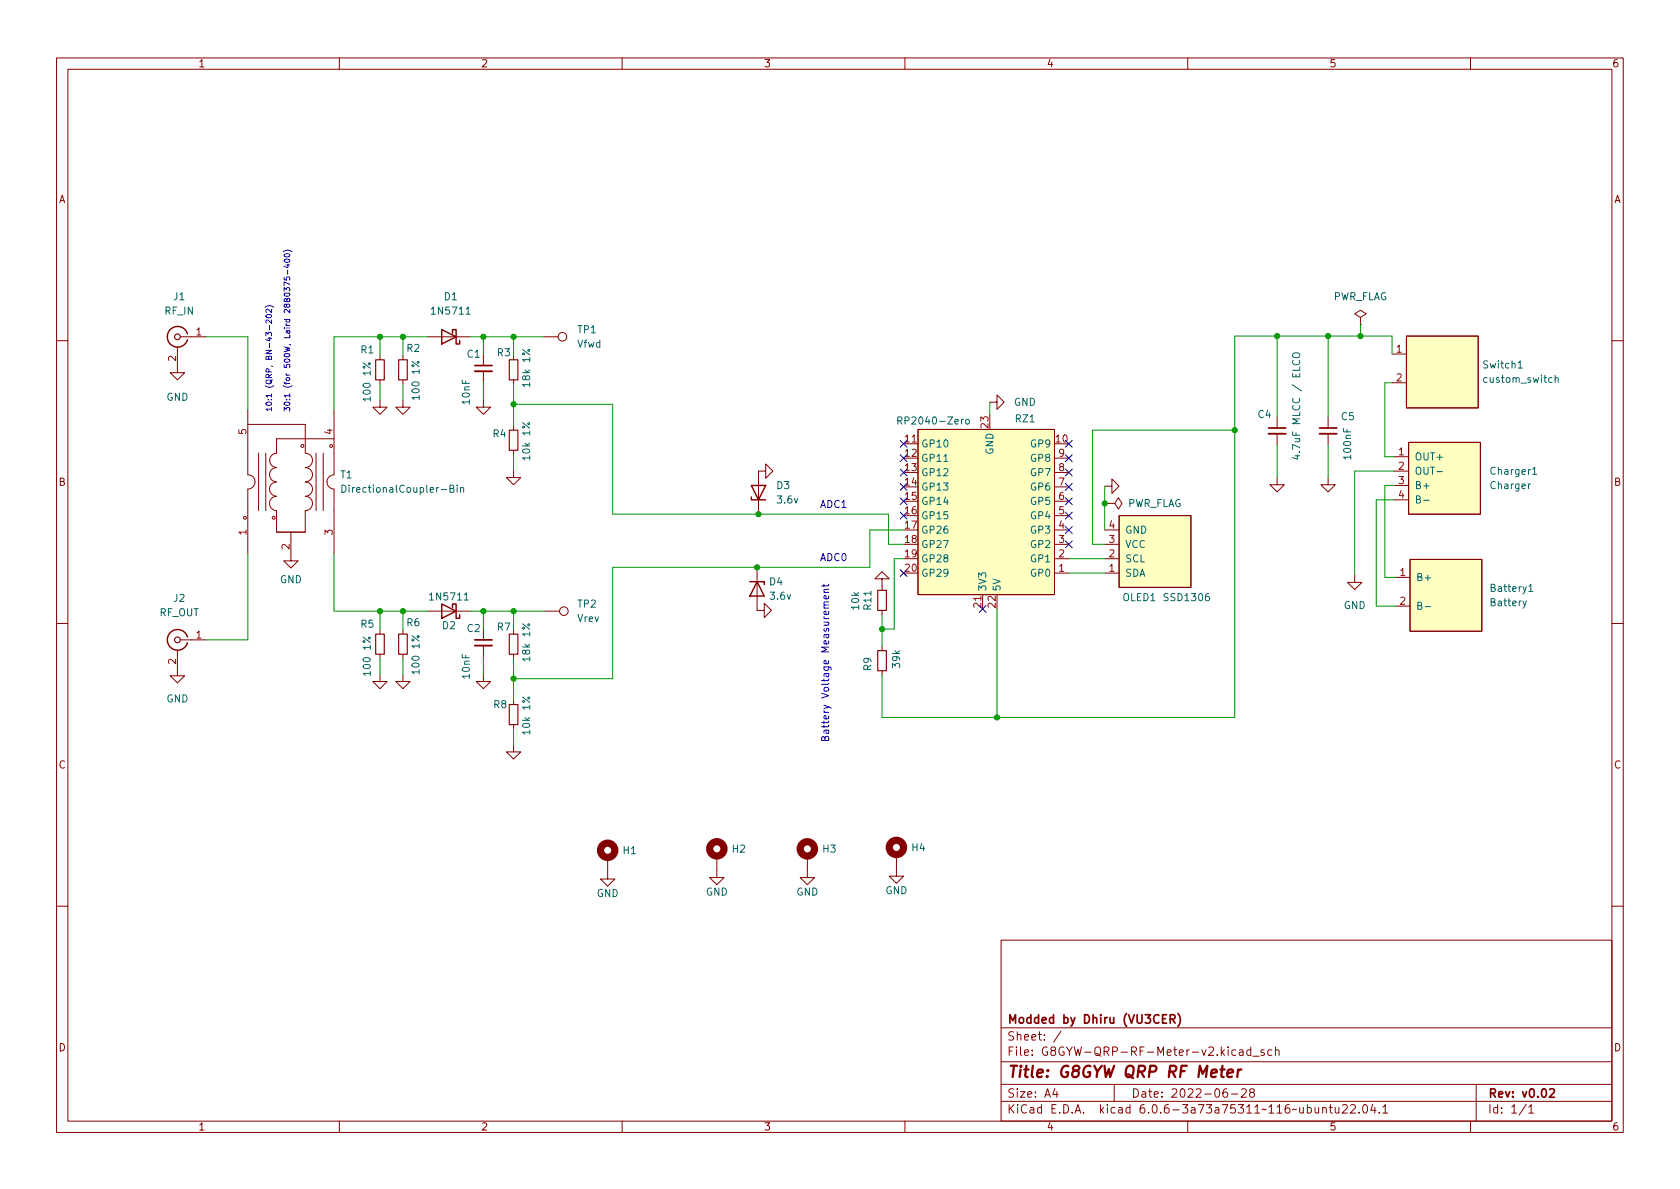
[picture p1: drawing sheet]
<svg xmlns="http://www.w3.org/2000/svg" width="297mm" height="210mm" viewBox="0 0 297 210" stroke-linecap="round" stroke-linejoin="round" font-family="sans-serif">
<g fill="none" stroke="#840000" stroke-width=".18">
<path d="M10 10.2h277v190.1h-277zM12 12.2h273v186.1h-273zM60 10.2v2M110 10.2v2M160 10.2v2M210 10.2v2M260 10.2v2M31.9 59.6h4.5M75.6 59.6h7.6M96.1 59.6h2.6M240.5 56.1l1.1-.6-1.1-.6-1 .6 1 .6v1.3M240.5 57.4h.1"/>
<path d="M248.7 59.4h12.7v12.7h-12.7zM10 60.2h2M31.4 61.3v4.6h1.2l-1.2 1.3-1.3-1.3h1.3M43.8 75.1h10.2v5.1a1.26 1.26 0 0 1 1.2 1.2 1.26 1.26 0 0 1-1.2 1.3M43.8 72.5v11.4M59.1 72.5v11.4M59.1 77.6h-10.2v2.5M67.2 70.7v1.3h1.3l-1.3 1.3-1.3-1.3h1.3M67.2 62.9v.7M67.2 67.2v.7M71.2 70.7v1.3h1.3l-1.3 1.3-1.2-1.3h1.2M71.2 62.9v.7"/>
<path d="M71.2 67.2v.7M85.5 70.7v1.3h1.2l-1.2 1.3-1.3-1.3h1.3M85.5 62.6v2M85.5 65.7v2M90.8 62.9v.7M90.8 67.2v.7M90.8 75.3v.8M90.8 79.6v.8M159.8 78.5h2.5M162.3 75.9h24.1v29.3h-24.1zM175 71.1h1.3v-1.3l1.2 1.3-1.2 1.3v-1.3M225.8 73.7v2"/>
<path d="M225.8 76.7v2M234.8 73.7v2M234.8 76.7v2M246.1 62.6h2.6M246.1 67.7h2.6M249 78.2h12.7v12.7h-12.7zM285 60.2h2M43.8 84a1.26 1.26 0 0 1 1.3 1.2 1.26 1.26 0 0 1-1.3 1.3v11.4M45.7 80.1v10.2M47 80.1v10.2M48.9 87.8a1.26 1.26 0 0 0-1.2 1.2 1.26 1.26 0 0 0 1.2 1.3v3.8h5.1v-3.8a1.26 1.26 0 0 0 1.2-1.3 1.26 1.26 0 0 0-1.2-1.2M48.9 82.7a1.27 1.27 0 0 0-1.2 1.3 1.27 1.27 0 0 0 1.2 1.2 1.26 1.26 0 0 0-1.2 1.3 1.26 1.26 0 0 0 1.2 1.3"/>
<path d="M48.9 94.1h5.1M48.9 80.2a1.26 1.26 0 0 0-1.2 1.2 1.26 1.26 0 0 0 1.2 1.3M51.4 94.1v5.1h1.3l-1.3 1.3-1.2-1.3h1.2M54 82.7a1.27 1.27 0 0 1 1.2 1.3 1.27 1.27 0 0 1-1.2 1.2 1.26 1.26 0 0 1 1.2 1.3 1.26 1.26 0 0 1-1.2 1.3M55.9 80.1v10.2M57.1 80.1v10.2M59.1 84a1.26 1.26 0 0 0-1.3 1.2 1.26 1.26 0 0 0 1.3 1.3v11.4M90.8 83.2v1.2h1.3l-1.3 1.3-1.3-1.3h1.3M135.4 83.3v1.3l1.3-1.3-1.3-1.3v1.3h-1.3v7.6M186.4 98.8h2.6M186.4 96.3h2.6M186.4 93.7h2.6"/>
<path d="M186.4 91.2h2.6M186.4 88.6h2.6M186.4 86.1h2.6M186.4 83.6h2.6M186.4 81h2.6M195.3 86h1.3v-1.3l1.3 1.3-1.3 1.2v-1.2M195.3 98.8h2.6M195.3 96.3h2.6M195.3 93.7h2.6M195.8 89h1.3l.6-1 .7 1-.7 1-.6-1M195.8 89h.1M197.9 91.2h12.7v12.7h-12.7z"/>
<path d="M225.8 84.4v1.3h1.3l-1.3 1.3-1.3-1.3h1.3M234.8 84.4v1.3h1.3l-1.3 1.3-1.2-1.3h1.2M246.5 80.8h2.5M246.5 83.3h2.5M246.5 85.8h2.5M246.5 88.4h2.5M249.3 98.9h12.7v12.7h-12.7zM10 110.2h2M31.4 114.9v4.6h1.2l-1.2 1.3-1.3-1.3h1.3M31.9 113.2h4.5M67.2 119.2v1.3h1.3l-1.3 1.3-1.3-1.3h1.3M67.2 111.4v.7"/>
<path d="M67.2 115.7v.8M71.2 119.2v1.3h1.3l-1.3 1.3-1.2-1.3h1.2M71.2 111.4v.7M71.2 115.7v.8M75.6 108.1h7.6M85.5 119.2v1.3h1.2l-1.2 1.3-1.3-1.3h1.3M85.5 111.1v2.1M85.5 114.2v2M90.8 111.4v.7M90.8 115.7v.8M96.4 108.1h2.5M133.9 100.3v7.6h1.2v-1.2l1.3 1.2-1.3 1.3v-1.3"/>
<path d="M156 102.4h1.2l-1.2-1.3-1.3 1.3h1.3v2M156 107.9v.8M156 114.3v.8M156 118.6v.8M173.7 105.2v2.5M186.4 101.3h2.6M195.3 101.3h2.6M239.5 101.7v1.3h1.3l-1.3 1.3-1.2-1.3h1.2M246.8 102.1h2.5M246.8 107.2h2.5M285 110.2h2M90.8 131.7v1.3h1.3l-1.3 1.2-1.3-1.2h1.3"/>
<path d="M90.8 123.8v.8M90.8 128.1v.8M107.4 151.6v3.8h1.3l-1.3 1.3-1.2-1.3h1.2M126.7 151.4v3.8h1.3l-1.3 1.3-1.2-1.3h1.2M142.7 151.4v3.8h1.3l-1.3 1.3-1.2-1.3h1.2M158.5 151.1v3.8h1.3l-1.3 1.3-1.3-1.3h1.3M10 160.2h2M177 166.3h108v32h-108zM285 160.2h2M60 198.3v2M110 198.3v2M160 198.3v2"/>
<path d="M177 194.8h108M177 191.8h108M177 187.8h108M177 181.8h108M186.5 192.5l-.4 1h1M186.9 193v1M187.6 182.4l-1.3 1.9M197 191.8v3M210 198.3v2M216.9 192.5a.59 .59 0 0 0-.7 .7v.5l.2 .3h.4l.2-.1 .1-.5-.2-.2-.4-.1-.3 .3M217.7 193.5h1.2M218.5 185.7l-.4-.1-.3 .3v.4l.1 .3h.6"/>
<path d="M219.1 185.7h.6l.1 .9M219.5 192.7l.6-.2 .2 .2 .1 .3-1 1h1M219.8 186l-.5 .1a.29 .29 0 0 0-.2 .2 .29 .29 0 0 0 .2 .3h.5M221.1 185.7l-.4-.1-.3 .3v.4l.2 .3h.5M221.1 185.1v1.5M221.2 193.2l-.3-.3 .1-.2 .2-.2 .4 .1 .2 .2-.1 .2-.6 .2-.2 .3 .1 .4 .2 .1h.4l.2-.3-.1-.4-.2-.1M221.5 186.8h1.1M223.5 185.7l-.4-.1-.2 .2 .1 .3 .5 .1v.4h-.6M224.9 185.7l-.5-.1-.3 .3v.4l.2 .3h.6M225.5 185.8l.2-.2 .4 .1v.9M225.5 185.1v1.5M233.9 196l.2-.2 .3 .1 .1 .9"/>
<path d="M233.9 195.8v1M235 195.8h.6M235.2 195.3v1.3l.4 .2M236.1 195.8v1h.4l.2-.1M236.7 195.8v1M237.4 195.5l.5-.2 .2 .2 .1 .3-.9 1h.9M238.8 195.5l.6-.2 .2 .2v.3l-.9 1h.9M240.3 196.7v.1M241.1 195.5l.2-.2a.81 .81 0 0 1 .6 .7 .81 .81 0 0 1-.3 .8h-.2a.81 .81 0 0 1-.3-1.3zM242.7 195.3l-.3 1h.9M243.1 195.8v1M243.9 196.7v.1"/>
<path d="M244.5 195.8l.4-.5v1.5M244.5 196.8h.9M260 198.3v2M261 191.8v6.5M269.9 195.3l-1.3 1.9M270.3 195.8l.4-.5v1.5M270.3 196.8h.9"/>
<circle cx="99.4" cy="59.6" r=".76"/>
<circle cx="53.5" cy="78.9" r=".25"/>
<circle cx="58.5" cy="78.9" r=".25"/>
<circle cx="43.3" cy="91.6" r=".25"/>
<circle cx="48.4" cy="91.6" r=".25"/>
<circle cx="99.7" cy="108.1" r=".76"/>
</g>
<path d="M83.9 64.6h3.1M224.3 75.7h3M233.3 75.7h3M83.9 113.2h3.1M206.3 179.4h-.7v1.5h.7M208.3 179.2a1.72 1.72 0 0 1 0 2.3M206.9 180.2l.7-.1 .2-.2-.1-.3-.2-.2h-.6v1.5M207.3 180.2l.5 .7M274 192.7l.6-.2 .2 .2v.3l-.9 1h.9" fill="none" stroke="#840000" stroke-width=".3"/>
<path d="M217 189.8l1-.2v-.4l-.2-.1-.6 .1-.2 1 .2 .3 .6-.1M218.9 189.1l-.1 1.4M219.5 189.1l-.4 .1-.2 .3" fill="none" stroke="#840000" stroke-width=".4"/>
<g fill="none" stroke="#840000" stroke-width=".2">
<path d="M66.4 63.6h1.5v3.6h-1.5zM70.5 63.6h1.5v3.6h-1.5zM90 76.1h1.6v3.5h-1.6zM90 63.6h1.6v3.6h-1.6zM66.4 112.1h1.5v3.6h-1.5zM70.5 112.1h1.5v3.6h-1.5zM90 112.1h1.6v3.6h-1.6zM155.2 115.1h1.5v3.5h-1.5zM155.2 104.4h1.5v3.5h-1.5zM90 124.6h1.6v3.5h-1.6z"/>
<circle cx="31.4" cy="59.6" r=".51"/>
<circle cx="31.4" cy="113.2" r=".51"/>
</g>
<path d="M33.1 59a1.81 1.81 0 0 0-2.7-.9 1.81 1.81 0 0 0 0 2.9 1.81 1.81 0 0 0 2.7-.9M78.1 58.3l2.5 1.3-2.5 1.2zM80 58.9v-.6h.6v2.5h.7v-.6M132.8 87.9v.5h2.6M132.8 85.8h2.6l-1.3 2.6zM33.1 112.6a1.81 1.81 0 0 0-2.7-.9 1.81 1.81 0 0 0 0 2.9 1.81 1.81 0 0 0 2.7-.9M78.1 106.8l2.5 1.3-2.5 1.2zM80 107.4v-.6h.6v2.5h.7v-.6M132.6 102.9h2.5v.5M133.9 102.9l1.2 2.5h-2.5z" fill="none" stroke="#840000" stroke-width=".25"/>
<g fill="none" stroke="#006464" stroke-width=".18">
<path d="M82.4 55.6h.7M158.8 74.4l.6-.1 .1-.2-.1-.3-.6-.1v1.3M159.1 74.4l.4 .6M170.8 74.3l.2-.2 .3 .2 .1 .4-.1 .2-.3 .1-.2-.1zM228.6 62.6a.81 .81 0 0 1 1.2 .1 .43 .43 0 0 1-.4 .5h-.4a.42 .42 0 0 1-.4-.2 .42 .42 0 0 1 0-.4zM268.4 65.1h.8M275 66.9l.1-.1h.3l.1 .8M275 66.4v1.2M60.5 85.8a.64 .64 0 0 1 .7 .6 .64 .64 0 0 1-.7 .7zM79.6 86.4l.5-.1 .1-.2v-.2l-.6-.1v1.3h.4l.2-.2 .1-.3-.3-.2M80.8 85.8v.1M80.8 86.2v.9"/>
<path d="M81.4 86.3l.2-.1 .3 .1 .1 .8M81.4 86.2v.9M229.4 80.4v.8l-.9-.3M250.4 88.3l.6-.1 .1-.1-.1-.3-.6-.1v1.3h.5l.2-.2 .1-.3-.3-.2M251.7 88.5h1M254.1 83.4h.9M271 83.9h.7M82.1 106.1h.7M250.7 107.1l.5-.1 .2-.2-.1-.2-.6-.1v1.3h.5l.2-.2v-.3l-.3-.2M252 107.3h.9M269.9 106.3l-.4 1.1-.2 .1M270.3 103.7l.4-.4v1.3"/>
<path d="M270.3 104.6h.7"/>
</g>
<path d="M83.9 65.7h3.1M224.3 76.7h3M233.3 76.7h3M83.9 114.2h3.1" fill="none" stroke="#840000" stroke-width=".33"/>
<g fill="none" stroke="#840000" stroke-width="1.3">
<circle cx="107.4" cy="150.4" r="1.27"/>
<circle cx="126.7" cy="150.1" r="1.27"/>
<circle cx="142.7" cy="150.1" r="1.27"/>
<circle cx="158.5" cy="149.9" r="1.27"/>
</g>
<g fill="#ffffc2" stroke="#ffffc2" stroke-width=".18">
<path d="M249 78.2h12.7v12.7h-12.7z"/>
<path d="M249.3 98.9h12.7v12.7h-12.7z"/>
<path d="M248.7 59.4h12.7v12.7h-12.7z"/>
<path d="M197.9 91.2h12.7v12.7h-12.7z"/>
<path d="M162.3 75.9h24.1v29.3h-24.1z"/>
</g>
<g fill="none" stroke="#0000c2" stroke-width=".18">
<path d="M46.9 54.3a1.15 1.15 0 0 1 1.5 0M47.1 55.8a.49 .49 0 0 1 .5-.2 .49 .49 0 0 1 .4 .5 .49 .49 0 0 1-.6 .2 .49 .49 0 0 1-.3-.5zM47.6 57.6v.7M48 56.6v.6l-.7-.6-.3 .2 .1 .3M48 54.7v.6l-.7-.6-.3 .2 .1 .3M50.1 44.5a1.15 1.15 0 0 1 1.5 0M50.2 49v.5h.5v-.4l.4-.1 .1 .1-.1 .4M50.3 46a.49 .49 0 0 1 .6-.3 .49 .49 0 0 1 .3 .5 .49 .49 0 0 1-.6 .3 .49 .49 0 0 1-.3-.5zM50.3 45a.49 .49 0 0 1 .6-.2 .49 .49 0 0 1 .3 .5 .49 .49 0 0 1-.6 .2 .49 .49 0 0 1-.3-.5zM50.6 46.9h.6M50.9 47.8v.7M50.9 46.7v.6l-.7-.2"/>
<path d="M51.2 50.3l-1-.4v.6M145.7 104.7h.8M145.7 103.3v.5M146.5 105.4v.3l-.2 .2-.6-.1v-.4l.3-.1 .1 .6M146.5 107h-.8v.3l.1 .2M146.5 106.4l-.8 .1v.3l.2 .2M146.5 104.2l-.8 .1v.3l.1 .1M146.5 103.3l-.2 .3h-1"/>
</g>
<g fill="none" stroke="#009600" stroke-width=".18">
<path d="M36.4 59.6h7.4v12.9M67.2 59.6v3.3M71.2 59.6v3.3M75.6 59.6h-16.5v12.9M83.2 59.6h12.9M85.5 59.6v3M90.8 59.6v3.3M225.8 59.4v14.3M234.8 59.4v14.3M240.5 57.4v2M67.2 67.9v2.8M71.2 67.9v2.8"/>
<path d="M85.5 67.7v3M90.8 71.5h17.5v19.4h48.8v5.4h2.7M90.8 67.9v7.4M175 71.1v2.3M218.3 76.1h-25.1v20.2h2.1M225.8 78.7v5.7M234.8 78.7v5.7M246.1 62.6v-3.2h-27.8v67.5h-62.3v-7.5M246.1 67.7h-1.2v13.1h1.6M43.8 97.9v15.3h-7.4M59.1 97.9v10.2h16.5M90.8 80.4v2.8"/>
<path d="M159.8 98.8h-1.7v12.4h-2.1M159.8 93.7h-6v6.6h-45.5v19.7h-17.5M189 98.8h6.3M195.3 89h.5M195.3 86v7.7M246.5 85.8h-1.6v16.3h1.9M246.5 88.4h-3.2v18.8h3.5M246.5 83.3h-7v18.4M67.2 108.1v3.3M67.2 116.5v2.7M71.2 108.1v3.3M71.2 116.5v2.7"/>
<path d="M83.2 108.1h13.2M85.5 108.1v3M85.5 116.2v3M90.8 108.1v3.3M90.8 116.5v7.3M156 108.7v5.6M176.3 107.7v19.2M189 101.3h6.3M90.8 128.9v2.8"/>
</g>
<g fill="none" stroke="#000084" stroke-width=".18">
<path d="M159.2 77.9l1.2 1.2M160.4 77.9l-1.2 1.2M188.4 77.9l1.2 1.2M189.6 77.9l-1.2 1.2M159.2 83l1.2 1.2M159.2 80.4l1.2 1.2M159.2 85.5l1.2 1.2M159.2 90.6l1.2 1.2M159.2 88l1.2 1.2M160.4 83l-1.2 1.2M160.4 80.4l-1.2 1.2M160.4 85.5l-1.2 1.2"/>
<path d="M160.4 90.6l-1.2 1.2M160.4 88l-1.2 1.2M188.4 95.7l1.2 1.2M188.4 88l1.2 1.2M188.4 85.5l1.2 1.2M188.4 93.1l1.2 1.2M188.4 80.4l1.2 1.2M188.4 83l1.2 1.2M188.4 90.6l1.2 1.2M189.6 95.7l-1.2 1.2M189.6 88l-1.2 1.2M189.6 85.5l-1.2 1.2"/>
<path d="M189.6 93.1l-1.2 1.2M189.6 80.4l-1.2 1.2M189.6 83l-1.2 1.2M189.6 90.6l-1.2 1.2M159.2 100.7l1.2 1.2M160.4 100.7l-1.2 1.2M173.1 107.1l1.2 1.2M174.3 107.1l-1.2 1.2"/>
</g>
<g fill="#009600" stroke="#009600" stroke-width=".18">
<circle cx="176.3" cy="126.9" r=".46"/>
<circle cx="156" cy="111.2" r=".46"/>
<circle cx="90.8" cy="71.5" r=".46"/>
<circle cx="90.8" cy="108.1" r=".46"/>
<circle cx="133.9" cy="100.3" r=".46"/>
<circle cx="134.1" cy="90.9" r=".46"/>
<circle cx="85.5" cy="108.1" r=".46"/>
<circle cx="85.5" cy="59.6" r=".46"/>
<circle cx="90.8" cy="59.6" r=".46"/>
<circle cx="90.8" cy="120" r=".46"/>
<circle cx="240.5" cy="59.4" r=".46"/>
<circle cx="234.8" cy="59.4" r=".46"/>
<circle cx="218.3" cy="76.1" r=".46"/>
<circle cx="71.2" cy="108.1" r=".46"/>
<circle cx="71.2" cy="59.6" r=".46"/>
<circle cx="67.2" cy="59.6" r=".46"/>
<circle cx="67.2" cy="108.1" r=".46"/>
<circle cx="225.8" cy="59.4" r=".46"/>
<circle cx="195.3" cy="89" r=".46"/>
</g>
<text font-size="2.8" fill="#840000" x="178" y="190.6">Title: G8GYW QRP RF Meter</text>
<g font-size="2.1" fill="#840000">
<text x="178" y="184">Sheet: /</text>
<text x="178" y="181">Modded by Dhiru (VU3CER)</text>
<text x="178" y="186.7">File: G8GYW-QRP-RF-Meter-v2.kicad_sch</text>
<text x="178" y="196.9">KiCad E.D.A. kicad 6.0.6-3a73a75311~116~ubuntu22.04.1</text>
<text x="178" y="194.1">Size: A4</text>
<text x="200" y="194.1">Date: 2022-06-28</text>
<text x="263" y="194.1">Rev: v0.02</text>
<text x="263" y="196.9">Id: 1/1</text>
</g>
<g font-size="1.8" fill="#840000">
<text x="35" y="11.9">1</text>
<text x="85" y="11.9">2</text>
<text x="135" y="11.9">3</text>
<text x="185" y="11.9">4</text>
<text x="235" y="11.9">5</text>
<text x="285" y="11.9">6</text>
<text x="10.3" y="35.9">A</text>
<text x="285.3" y="35.9">A</text>
<text x="10.3" y="85.9">B</text>
<text x="285.3" y="85.9">B</text>
<text x="10.3" y="135.9">C</text>
<text x="285.3" y="135.9">C</text>
<text x="10.3" y="185.9">D</text>
<text x="285.3" y="185.9">D</text>
<text x="35" y="199.9">1</text>
<text x="85" y="199.9">2</text>
<text x="135" y="199.9">3</text>
<text x="185" y="199.9">4</text>
<text x="235" y="199.9">5</text>
<text x="285" y="199.9">6</text>
</g>
<g font-size="1.8" fill="#006464">
<text x="30.7" y="53.1">J1</text>
<text x="78.6" y="53.1">D1</text>
<text x="235.6" y="53.1">PWR_FLAG</text>
<text x="29.1" y="55.6">RF_IN</text>
<text x="76.6" y="55.6">1N5711</text>
<text x="102.2" y="58.9">TP1</text>
<text x="63.8" y="62.5">R1</text>
<text x="71.9" y="62.2">R2</text>
<text x="82.6" y="63.2">C1</text>
<text x="87.9" y="63">R3</text>
<text x="102.1" y="61.5">Vfwd</text>
<text x="262.4" y="65.1">Switch1</text>
<text x="29.4" y="70.9">GND</text>
<text x="65.5" y="70.5" transform="rotate(-90 65.5 70.5)">100 1%</text>
<text x="74.2" y="70.3" transform="rotate(-90 74.2 70.3)">100 1%</text>
<text x="83.1" y="71.4" transform="rotate(-90 83.1 71.4)">10nF</text>
<text x="93.7" y="68.1" transform="rotate(-90 93.7 68.1)">18k 1%</text>
<text x="179.2" y="71.7">GND</text>
<text x="262.6" y="67.7">custom_switch</text>
<text x="87.2" y="77.3">R4</text>
<text x="159.6" y="75.1">RP2040-Zero</text>
<text x="179.6" y="74.7">RZ1</text>
<text x="222.4" y="73.9">C4</text>
<text x="237.2" y="74.3">C5</text>
<text x="93.7" y="81" transform="rotate(-90 93.7 81)">10k 1%</text>
<text x="162.8" y="79.1">GP10</text>
<text x="162.8" y="81.7">GP11</text>
<text x="175.6" y="80.4" transform="rotate(-90 175.6 80.4)">GND</text>
<text x="182.4" y="79.1">GP9</text>
<text x="182.4" y="81.7">GP8</text>
<text x="229.9" y="80.1" transform="rotate(-90 229.9 80.1)">4.7uF MLCC / ELCO</text>
<text x="238.9" y="81.1" transform="rotate(-90 238.9 81.1)">100nF</text>
<text x="250.1" y="81.4">OUT+</text>
<text x="250.1" y="83.9">OUT-</text>
<text x="263.8" y="83.9">Charger1</text>
<text x="60.2" y="84.6">T1</text>
<text x="61.6" y="87.1">DirectionalCoupler-Bin</text>
<text x="137.3" y="86.5">D3</text>
<text x="137.5" y="89">3.6v</text>
<text x="162.8" y="84.2">GP12</text>
<text x="162.8" y="86.7">GP13</text>
<text x="162.8" y="89.3">GP14</text>
<text x="182.4" y="89.3">GP5</text>
<text x="182.4" y="86.7">GP6</text>
<text x="182.4" y="84.2">GP7</text>
<text x="199.2" y="89.7">PWR_FLAG</text>
<text x="250.1" y="86.5">B+</text>
<text x="263.6" y="86.5">Charger</text>
<text x="162.8" y="91.8">GP15</text>
<text x="162.8" y="94.4">GP26</text>
<text x="182.4" y="94.4">GP3</text>
<text x="182.4" y="91.8">GP4</text>
<text x="198.9" y="94.4">GND</text>
<text x="162.8" y="96.9">GP27</text>
<text x="162.8" y="99.4">GP28</text>
<text x="162.8" y="102">GP29</text>
<text x="182.4" y="102">GP0</text>
<text x="182.4" y="99.4">GP1</text>
<text x="182.4" y="96.9">GP2</text>
<text x="198.9" y="102">SDA</text>
<text x="198.9" y="99.4">SCL</text>
<text x="198.9" y="96.9">VCC</text>
<text x="30.7" y="106.4">J2</text>
<text x="49.5" y="103.1">GND</text>
<text x="76.3" y="106.2">1N5711</text>
<text x="102.2" y="107.4">TP2</text>
<text x="136.1" y="103.5">D4</text>
<text x="136.2" y="106">3.6v</text>
<text x="151.9" y="107.7" transform="rotate(-90 151.9 107.7)">10k</text>
<text x="154.1" y="107.8" transform="rotate(-90 154.1 107.8)">R11</text>
<text x="174.4" y="104.6" transform="rotate(-90 174.4 104.6)">3V3</text>
<text x="176.9" y="104.6" transform="rotate(-90 176.9 104.6)">5V</text>
<text x="198.5" y="106.3">OLED1</text>
<text x="206" y="106.3">SSD1306</text>
<text x="237.6" y="107.7">GND</text>
<text x="250.3" y="102.7">B+</text>
<text x="263.7" y="107.2">Battery</text>
<text x="263.8" y="104.6">Battery1</text>
<text x="28.1" y="109">RF_OUT</text>
<text x="63.8" y="111">R5</text>
<text x="71.9" y="110.7">R6</text>
<text x="78.2" y="111.2">D2</text>
<text x="82.6" y="111.8">C2</text>
<text x="87.9" y="111.5">R7</text>
<text x="102.1" y="110">Vrev</text>
<text x="65.5" y="119" transform="rotate(-90 65.5 119)">100 1%</text>
<text x="74.2" y="118.8" transform="rotate(-90 74.2 118.8)">100 1%</text>
<text x="83.1" y="119.9" transform="rotate(-90 83.1 119.9)">10nF</text>
<text x="93.7" y="116.6" transform="rotate(-90 93.7 116.6)">18k 1%</text>
<text x="154.1" y="118.6" transform="rotate(-90 154.1 118.6)">R9</text>
<text x="159.1" y="118" transform="rotate(-90 159.1 118)">39k</text>
<text x="29.4" y="124.2">GND</text>
<text x="87.3" y="125.2">R8</text>
<text x="93.7" y="129.6" transform="rotate(-90 93.7 129.6)">10k 1%</text>
<text x="110.2" y="151">H1</text>
<text x="129.5" y="150.8">H2</text>
<text x="145.5" y="150.8">H3</text>
<text x="161.3" y="150.5">H4</text>
<text x="105.5" y="158.6">GND</text>
<text x="124.8" y="158.4">GND</text>
<text x="140.8" y="158.4">GND</text>
<text x="156.5" y="158.1">GND</text>
</g>
<g font-size="1.8" fill="#a90000">
<text x="34.7" y="59.3">1</text>
<text x="31.1" y="63.9" transform="rotate(-90 31.1 63.9)">2</text>
<text x="246.9" y="62.4">1</text>
<text x="246.9" y="67.4">2</text>
<text x="43.6" y="76.8" transform="rotate(-90 43.6 76.8)">5</text>
<text x="58.8" y="76.8" transform="rotate(-90 58.8 76.8)">4</text>
<text x="174.8" y="75.7" transform="rotate(-90 174.8 75.7)">23</text>
<text x="160.1" y="78.2">11</text>
<text x="160.1" y="80.8">12</text>
<text x="160.1" y="83.3">13</text>
<text x="186.7" y="78.2">10</text>
<text x="187.2" y="83.3">8</text>
<text x="187.2" y="80.8">9</text>
<text x="247.3" y="80.5">1</text>
<text x="247.3" y="83.1">2</text>
<text x="160.1" y="85.8">14</text>
<text x="160.1" y="88.4">15</text>
<text x="187.2" y="88.4">6</text>
<text x="187.2" y="85.8">7</text>
<text x="247.3" y="85.6">3</text>
<text x="247.3" y="88.1">4</text>
<text x="43.6" y="94.6" transform="rotate(-90 43.6 94.6)">1</text>
<text x="58.8" y="94.6" transform="rotate(-90 58.8 94.6)">3</text>
<text x="160.1" y="90.9">16</text>
<text x="160.1" y="93.5">17</text>
<text x="187.2" y="93.5">4</text>
<text x="187.2" y="90.9">5</text>
<text x="196.1" y="93.5">4</text>
<text x="51.2" y="97.1" transform="rotate(-90 51.2 97.1)">2</text>
<text x="160.1" y="96">18</text>
<text x="160.1" y="98.5">19</text>
<text x="160.1" y="101.1">20</text>
<text x="187.2" y="101.1">1</text>
<text x="187.2" y="98.5">2</text>
<text x="187.2" y="96">3</text>
<text x="196.1" y="101.1">1</text>
<text x="196.1" y="98.5">2</text>
<text x="196.1" y="96">3</text>
<text x="247.5" y="101.8">1</text>
<text x="173.5" y="107.4" transform="rotate(-90 173.5 107.4)">21</text>
<text x="176" y="107.4" transform="rotate(-90 176 107.4)">22</text>
<text x="247.5" y="106.9">2</text>
<text x="34.7" y="112.9">1</text>
<text x="31.1" y="117.5" transform="rotate(-90 31.1 117.5)">2</text>
</g>
<g font-size="1.8" fill="#0000c2">
<text x="144.9" y="89.8">ADC1</text>
<text x="144.9" y="99.2">ADC0</text>
<text x="146.6" y="131.3" transform="rotate(-90 146.6 131.3)">Battery Voltage Measurement</text>
</g>
<g font-size="1.4" fill="#0000c2">
<text x="48.1" y="72.9" transform="rotate(-90 48.1 72.9)">10:1 (QRP, BN-43-202)</text>
<text x="51.3" y="72.9" transform="rotate(-90 51.3 72.9)">30:1 (for 500W, Laird 28B0375-400)</text>
</g>
</svg>
